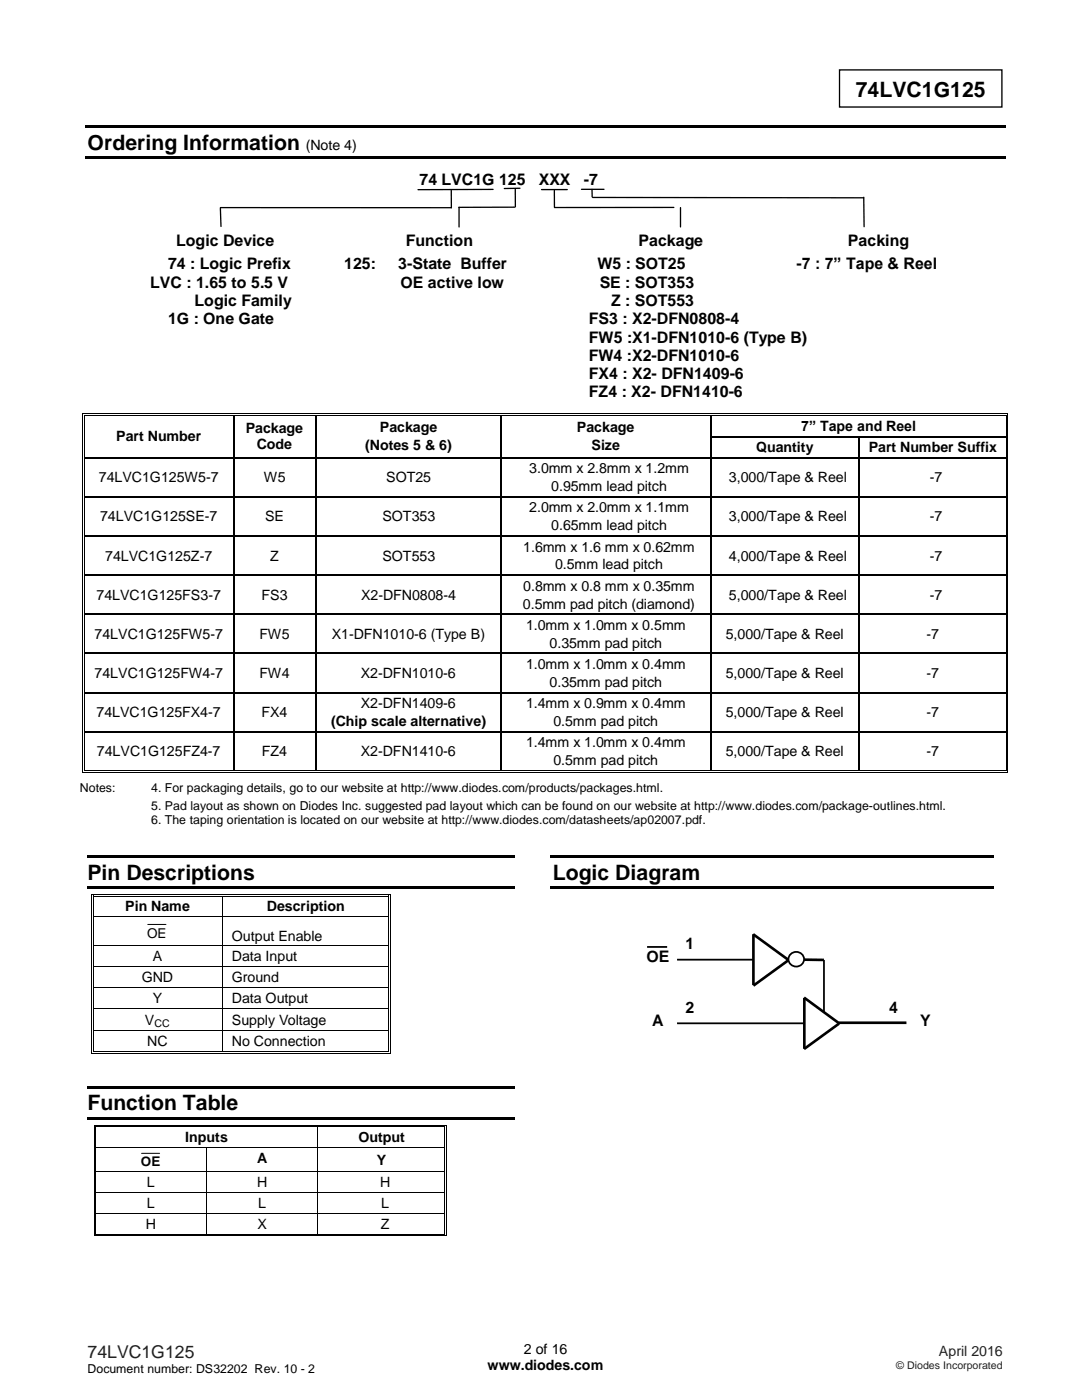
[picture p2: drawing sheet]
<svg xmlns="http://www.w3.org/2000/svg" width="216mm" height="279mm" viewBox="0 0 216 279" stroke-linecap="round" stroke-linejoin="round" font-family="sans-serif">
<g fill="none" stroke="#000" stroke-width=".26">
<path d="M167.5 14h32.4v7.4h-32.4zM90 38l.1 3.5M98.4 37.8l-15 .1M102.8 37.8v3.5M103.8 37.6h-3.2M108.1 37.8h5.1M110.6 37.9v3.4M116 37.8h4.5M118.1 37.8l.1 1.5M118.3 39.4l54 .1M172.3 39.4l.1 5.8M44 41.6l.1 3.6"/>
<path d="M44 41.4l46 .1M91.6 41.4v3.9M102.7 41.3l-11.2 .1M134.5 41.4h-23.9M135.8 41.4v3.9"/>
</g>
<g fill="#000">
<path d="M17 25.1h183.6v.5h-183.6z" fill-rule="evenodd"/>
<path d="M17 31.2h183.6v.5h-183.6z" fill-rule="evenodd"/>
<path d="M16.5 82.5h.1v.6h-.1z" fill-rule="evenodd"/>
<path d="M16.5 82.5h.5v.2h-.5z" fill-rule="evenodd"/>
<path d="M16.5 87h.1v.3h-.1z" fill-rule="evenodd"/>
<path d="M16.5 91.2h.1v.2h-.1z" fill-rule="evenodd"/>
<path d="M16.5 99h.1v.3h-.1z" fill-rule="evenodd"/>
<path d="M16.8 82.9h.2v.2h-.2z" fill-rule="evenodd"/>
<path d="M16.8 82.9h.2v.1h-.2z" fill-rule="evenodd"/>
<path d="M16.8 87h.2v.3h-.2z" fill-rule="evenodd"/>
<path d="M16.8 91.2h.2v.2h-.2z" fill-rule="evenodd"/>
<path d="M16.8 99h.2v.3h-.2z" fill-rule="evenodd"/>
<path d="M46.5 83l.2 .1z" fill-rule="evenodd"/>
<path d="M46.5 82.5h.5v.2h-.5z" fill-rule="evenodd"/>
<path d="M46.5 82.9h.5v.1h-.5z" fill-rule="evenodd"/>
<path d="M46.5 87h.2v.3h-.2z" fill-rule="evenodd"/>
<path d="M46.5 91.2h.2v.2h-.2z" fill-rule="evenodd"/>
<path d="M46.5 99h.2v.3h-.2z" fill-rule="evenodd"/>
<path d="M62.9 83l.2 .1z" fill-rule="evenodd"/>
<path d="M62.9 82.5h.5v.2h-.5z" fill-rule="evenodd"/>
<path d="M62.9 82.9h.5v.1h-.5z" fill-rule="evenodd"/>
<path d="M62.9 87h.2v.3h-.2z" fill-rule="evenodd"/>
<path d="M62.9 91.2h.2v.2h-.2z" fill-rule="evenodd"/>
<path d="M62.9 99h.2v.3h-.2z" fill-rule="evenodd"/>
<path d="M99.9 83l.3 .1z" fill-rule="evenodd"/>
<path d="M99.9 82.5h.5v.2h-.5z" fill-rule="evenodd"/>
<path d="M99.9 82.9h.5v.1h-.5z" fill-rule="evenodd"/>
<path d="M99.9 87h.3v.3h-.3z" fill-rule="evenodd"/>
<path d="M99.9 91.2h.3v.2h-.3z" fill-rule="evenodd"/>
<path d="M99.9 99h.3v.3h-.3z" fill-rule="evenodd"/>
<path d="M141.7 83l.2 .1z" fill-rule="evenodd"/>
<path d="M141.7 82.5h.5v.2h-.5z" fill-rule="evenodd"/>
<path d="M141.7 82.9h.5v.1h-.5z" fill-rule="evenodd"/>
<path d="M141.7 87h.2v.3h-.2z" fill-rule="evenodd"/>
<path d="M141.7 91.2h.2v.2h-.2z" fill-rule="evenodd"/>
<path d="M141.7 99h.2v.3h-.2z" fill-rule="evenodd"/>
<path d="M171.2 87h.3v.3h-.3z" fill-rule="evenodd"/>
<path d="M171.2 91.2h.3v.2h-.3z" fill-rule="evenodd"/>
<path d="M171.2 99h.3v.3h-.3z" fill-rule="evenodd"/>
<path d="M200.7 82.5h.5v.2h-.5z" fill-rule="evenodd"/>
<path d="M200.7 82.9h.1v.2h-.1z" fill-rule="evenodd"/>
<path d="M200.7 82.9h.1v.1h-.1z" fill-rule="evenodd"/>
<path d="M200.7 87h.1v.3h-.1z" fill-rule="evenodd"/>
<path d="M200.7 91.2h.1v.2h-.1z" fill-rule="evenodd"/>
<path d="M200.7 99h.1v.3h-.1z" fill-rule="evenodd"/>
<path d="M201 82.5h.2v.6h-.2z" fill-rule="evenodd"/>
<path d="M201 87h.2v.3h-.2z" fill-rule="evenodd"/>
<path d="M201 91.2h.2v.2h-.2z" fill-rule="evenodd"/>
<path d="M201 99h.2v.3h-.2z" fill-rule="evenodd"/>
<path d="M16.5 106.9h.1v.2h-.1z" fill-rule="evenodd"/>
<path d="M16.5 114.7h.1v.2h-.1z" fill-rule="evenodd"/>
<path d="M16.8 106.9h.2v.2h-.2z" fill-rule="evenodd"/>
<path d="M16.8 114.7h.2v.2h-.2z" fill-rule="evenodd"/>
<path d="M46.5 106.9h.2v.2h-.2z" fill-rule="evenodd"/>
<path d="M46.5 114.7h.2v.2h-.2z" fill-rule="evenodd"/>
<path d="M62.9 106.9h.2v.2h-.2z" fill-rule="evenodd"/>
<path d="M62.9 114.7h.2v.2h-.2z" fill-rule="evenodd"/>
<path d="M99.9 106.9h.3v.2h-.3z" fill-rule="evenodd"/>
<path d="M99.9 114.7h.3v.2h-.3z" fill-rule="evenodd"/>
<path d="M141.7 106.9h.2v.2h-.2z" fill-rule="evenodd"/>
<path d="M141.7 114.7h.2v.2h-.2z" fill-rule="evenodd"/>
<path d="M171.2 106.9h.3v.2h-.3z" fill-rule="evenodd"/>
<path d="M171.2 114.7h.3v.2h-.3z" fill-rule="evenodd"/>
<path d="M200.7 106.9h.1v.2h-.1z" fill-rule="evenodd"/>
<path d="M200.7 114.7h.1v.2h-.1z" fill-rule="evenodd"/>
<path d="M201 106.9h.2v.2h-.2z" fill-rule="evenodd"/>
<path d="M201 114.7h.2v.2h-.2z" fill-rule="evenodd"/>
<path d="M16.5 122.5h.1v.2h-.1z" fill-rule="evenodd"/>
<path d="M16.5 130.3h.1v.2h-.1z" fill-rule="evenodd"/>
<path d="M16.5 138.1h.1v.3h-.1z" fill-rule="evenodd"/>
<path d="M16.8 122.5h.2v.2h-.2z" fill-rule="evenodd"/>
<path d="M16.8 130.3h.2v.2h-.2z" fill-rule="evenodd"/>
<path d="M16.8 138.1h.2v.3h-.2z" fill-rule="evenodd"/>
<path d="M46.5 122.5h.2v.2h-.2z" fill-rule="evenodd"/>
<path d="M46.5 130.3h.2v.2h-.2z" fill-rule="evenodd"/>
<path d="M46.5 138.1h.2v.3h-.2z" fill-rule="evenodd"/>
<path d="M62.9 122.5h.2v.2h-.2z" fill-rule="evenodd"/>
<path d="M62.9 130.3h.2v.2h-.2z" fill-rule="evenodd"/>
<path d="M62.9 138.1h.2v.3h-.2z" fill-rule="evenodd"/>
<path d="M99.9 122.5h.3v.2h-.3z" fill-rule="evenodd"/>
<path d="M99.9 130.3h.3v.2h-.3z" fill-rule="evenodd"/>
<path d="M99.9 138.1h.3v.3h-.3z" fill-rule="evenodd"/>
<path d="M141.7 122.5h.2v.2h-.2z" fill-rule="evenodd"/>
<path d="M141.7 130.3h.2v.2h-.2z" fill-rule="evenodd"/>
<path d="M141.7 138.1h.2v.3h-.2z" fill-rule="evenodd"/>
<path d="M171.2 122.5h.3v.2h-.3z" fill-rule="evenodd"/>
<path d="M171.2 130.3h.3v.2h-.3z" fill-rule="evenodd"/>
<path d="M171.2 138.1h.3v.3h-.3z" fill-rule="evenodd"/>
<path d="M200.7 122.5h.1v.2h-.1z" fill-rule="evenodd"/>
<path d="M200.7 130.3h.1v.2h-.1z" fill-rule="evenodd"/>
<path d="M200.7 138.1h.1v.3h-.1z" fill-rule="evenodd"/>
<path d="M201 122.5h.2v.2h-.2z" fill-rule="evenodd"/>
<path d="M201 130.3h.2v.2h-.2z" fill-rule="evenodd"/>
<path d="M201 138.1h.2v.3h-.2z" fill-rule="evenodd"/>
<path d="M16.5 145.9h.1v.3h-.1z" fill-rule="evenodd"/>
<path d="M16.5 153.8h.1v.5h-.1z" fill-rule="evenodd"/>
<path d="M16.5 154.1h.5v.2h-.5z" fill-rule="evenodd"/>
<path d="M16.8 145.9h.2v.3h-.2z" fill-rule="evenodd"/>
<path d="M16.8 153.8h.2v.1h-.2z" fill-rule="evenodd"/>
<path d="M16.8 153.8h.2v.1h-.2z" fill-rule="evenodd"/>
<path d="M46.5 145.9h.2v.3h-.2z" fill-rule="evenodd"/>
<path d="M46.5 153.8h.5v.1h-.5z" fill-rule="evenodd"/>
<path d="M46.5 154.1h.5v.2h-.5z" fill-rule="evenodd"/>
<path d="M62.9 145.9h.2v.3h-.2z" fill-rule="evenodd"/>
<path d="M62.9 153.8h.5v.1h-.5z" fill-rule="evenodd"/>
<path d="M62.9 154.1h.5v.2h-.5z" fill-rule="evenodd"/>
<path d="M99.9 145.9h.3v.3h-.3z" fill-rule="evenodd"/>
<path d="M99.9 153.8h.5v.1h-.5z" fill-rule="evenodd"/>
<path d="M99.9 154.1h.5v.2h-.5z" fill-rule="evenodd"/>
<path d="M141.7 145.9h.2v.3h-.2z" fill-rule="evenodd"/>
<path d="M141.7 153.8h.5v.1h-.5z" fill-rule="evenodd"/>
<path d="M141.7 154.1h.5v.2h-.5z" fill-rule="evenodd"/>
<path d="M171.2 145.9h.3v.3h-.3z" fill-rule="evenodd"/>
<path d="M171.2 153.8h.5v.1h-.5z" fill-rule="evenodd"/>
<path d="M171.2 154.1h.5v.2h-.5z" fill-rule="evenodd"/>
<path d="M200.7 145.9h.1v.3h-.1z" fill-rule="evenodd"/>
<path d="M200.7 154.1h.5v.2h-.5z" fill-rule="evenodd"/>
<path d="M200.7 153.8h.1v.1h-.1z" fill-rule="evenodd"/>
<path d="M200.7 153.8h.1v.1h-.1z" fill-rule="evenodd"/>
<path d="M201 145.9h.2v.3h-.2z" fill-rule="evenodd"/>
<path d="M201 153.8h.2v.5h-.2z" fill-rule="evenodd"/>
<path d="M17.4 170.7h85.3v.5h-85.3z" fill-rule="evenodd"/>
<path d="M17.4 176.9h85.3v.5h-85.3z" fill-rule="evenodd"/>
<path d="M18.2 178.4h.2v.6h-.2z" fill-rule="evenodd"/>
<path d="M18.2 178.4h.5v.2h-.5z" fill-rule="evenodd"/>
<path d="M18.5 178.8h.2v.2h-.2z" fill-rule="evenodd"/>
<path d="M18.5 178.8h.2v.1h-.2z" fill-rule="evenodd"/>
<path d="M44.3 178.9l.2 .1z" fill-rule="evenodd"/>
<path d="M44.3 178.4h.5v.2h-.5z" fill-rule="evenodd"/>
<path d="M44.3 178.8h.5v.1h-.5z" fill-rule="evenodd"/>
<path d="M77.4 178.4h.6v.2h-.6z" fill-rule="evenodd"/>
<path d="M77.4 178.8h.2v.2h-.2z" fill-rule="evenodd"/>
<path d="M77.4 178.8h.2v.1h-.2z" fill-rule="evenodd"/>
<path d="M77.8 178.4h.2v.6h-.2z" fill-rule="evenodd"/>
<path d="M109.8 170.7h88.5v.5h-88.5z" fill-rule="evenodd"/>
<path d="M109.8 176.9h88.5v.5h-88.5z" fill-rule="evenodd"/>
<path d="M18.2 182.9h.2v.2h-.2z" fill-rule="evenodd"/>
<path d="M18.2 188.7h.2v.2h-.2z" fill-rule="evenodd"/>
<path d="M18.2 192.9h.2v.1h-.2z" fill-rule="evenodd"/>
<path d="M18.2 197h.2v.1h-.2z" fill-rule="evenodd"/>
<path d="M18.5 182.9h.2v.2h-.2z" fill-rule="evenodd"/>
<path d="M18.5 188.7h.2v.2h-.2z" fill-rule="evenodd"/>
<path d="M18.5 192.9h.2v.1h-.2z" fill-rule="evenodd"/>
<path d="M18.5 197h.2v.1h-.2z" fill-rule="evenodd"/>
<path d="M44.3 182.9h.2v.2h-.2z" fill-rule="evenodd"/>
<path d="M44.3 188.7h.2v.2h-.2z" fill-rule="evenodd"/>
<path d="M44.3 192.9h.2v.1h-.2z" fill-rule="evenodd"/>
<path d="M44.3 197h.2v.1h-.2z" fill-rule="evenodd"/>
<path d="M77.4 182.9h.2v.2h-.2z" fill-rule="evenodd"/>
<path d="M77.4 188.7h.2v.2h-.2z" fill-rule="evenodd"/>
<path d="M77.4 192.9h.2v.1h-.2z" fill-rule="evenodd"/>
<path d="M77.4 197h.2v.1h-.2z" fill-rule="evenodd"/>
<path d="M77.8 182.9h.2v.2h-.2z" fill-rule="evenodd"/>
<path d="M77.8 188.7h.2v.2h-.2z" fill-rule="evenodd"/>
<path d="M77.8 192.9h.2v.1h-.2z" fill-rule="evenodd"/>
<path d="M77.8 197h.2v.1h-.2z" fill-rule="evenodd"/>
<path d="M17.4 216.8h85.3v.5h-85.3z" fill-rule="evenodd"/>
<path d="M18.2 201.1h.2v.2h-.2z" fill-rule="evenodd"/>
<path d="M18.2 205.6h.2v.2h-.2z" fill-rule="evenodd"/>
<path d="M18.2 209.8h.2v.5h-.2z" fill-rule="evenodd"/>
<path d="M18.2 210.1h.5v.2h-.5z" fill-rule="evenodd"/>
<path d="M18.5 201.1h.2v.2h-.2z" fill-rule="evenodd"/>
<path d="M18.5 205.6h.2v.2h-.2z" fill-rule="evenodd"/>
<path d="M18.5 209.8h.2v.2h-.2z" fill-rule="evenodd"/>
<path d="M18.5 209.8h.2v.2h-.2z" fill-rule="evenodd"/>
<path d="M44.3 201.1h.2v.2h-.2z" fill-rule="evenodd"/>
<path d="M44.3 205.6h.2v.2h-.2z" fill-rule="evenodd"/>
<path d="M44.3 209.8h.5v.2h-.5z" fill-rule="evenodd"/>
<path d="M44.3 210.1h.5v.2h-.5z" fill-rule="evenodd"/>
<path d="M77.4 201.1h.2v.2h-.2z" fill-rule="evenodd"/>
<path d="M77.4 205.6h.2v.2h-.2z" fill-rule="evenodd"/>
<path d="M77.4 210.1h.6v.2h-.6z" fill-rule="evenodd"/>
<path d="M77.4 209.8h.2v.2h-.2z" fill-rule="evenodd"/>
<path d="M77.4 209.8h.2v.2h-.2z" fill-rule="evenodd"/>
<path d="M77.8 201.1h.2v.2h-.2z" fill-rule="evenodd"/>
<path d="M77.8 205.6h.2v.2h-.2z" fill-rule="evenodd"/>
<path d="M77.8 209.8h.2v.5h-.2z" fill-rule="evenodd"/>
<path d="M17.4 222.9h85.3v.5h-85.3z" fill-rule="evenodd"/>
<path d="M18.7 224.5h.2v.5h-.2z" fill-rule="evenodd"/>
<path d="M18.7 224.5h.5v.2h-.5z" fill-rule="evenodd"/>
<path d="M18.7 229h.2v.1h-.2z" fill-rule="evenodd"/>
<path d="M18.7 233.8h.2v.2h-.2z" fill-rule="evenodd"/>
<path d="M18.7 237.9h.2v.2h-.2z" fill-rule="evenodd"/>
<path d="M19 224.8h.2v.2h-.2z" fill-rule="evenodd"/>
<path d="M19 224.8h.2v.2h-.2z" fill-rule="evenodd"/>
<path d="M19 229h.2v.1h-.2z" fill-rule="evenodd"/>
<path d="M19 233.8h.2v.2h-.2z" fill-rule="evenodd"/>
<path d="M19 237.9h.2v.2h-.2z" fill-rule="evenodd"/>
<path d="M41.1 229h.2v.1h-.2z" fill-rule="evenodd"/>
<path d="M41.1 233.8h.2v.2h-.2z" fill-rule="evenodd"/>
<path d="M41.1 237.9h.2v.2h-.2z" fill-rule="evenodd"/>
<path d="M63.3 225h.2z" fill-rule="evenodd"/>
<path d="M63.3 224.5h.5v.2h-.5z" fill-rule="evenodd"/>
<path d="M63.3 224.8h.5v.2h-.5z" fill-rule="evenodd"/>
<path d="M63.3 229h.2v.1h-.2z" fill-rule="evenodd"/>
<path d="M63.3 233.8h.2v.2h-.2z" fill-rule="evenodd"/>
<path d="M63.3 237.9h.2v.2h-.2z" fill-rule="evenodd"/>
<path d="M88.6 224.5h.5v.2h-.5z" fill-rule="evenodd"/>
<path d="M88.6 224.8h.1v.2h-.1z" fill-rule="evenodd"/>
<path d="M88.6 224.8h.1v.2h-.1z" fill-rule="evenodd"/>
<path d="M88.6 229h.1v.1h-.1z" fill-rule="evenodd"/>
<path d="M88.6 233.8h.1v.2h-.1z" fill-rule="evenodd"/>
<path d="M88.6 237.9h.1v.2h-.1z" fill-rule="evenodd"/>
<path d="M88.9 224.5h.2v.5h-.2z" fill-rule="evenodd"/>
<path d="M88.9 229h.2v.1h-.2z" fill-rule="evenodd"/>
<path d="M88.9 233.8h.2v.2h-.2z" fill-rule="evenodd"/>
<path d="M88.9 237.9h.2v.2h-.2z" fill-rule="evenodd"/>
<path d="M18.7 242.1h.2v.1h-.2z" fill-rule="evenodd"/>
<path d="M18.7 246.2h.2v.5h-.2z" fill-rule="evenodd"/>
<path d="M18.7 246.5h.5v.2h-.5z" fill-rule="evenodd"/>
<path d="M19 242.1h.2v.1h-.2z" fill-rule="evenodd"/>
<path d="M19 246.2h.2v.2h-.2z" fill-rule="evenodd"/>
<path d="M19 246.2h.2v.2h-.2z" fill-rule="evenodd"/>
<path d="M41.1 242.1h.2v.1h-.2z" fill-rule="evenodd"/>
<path d="M41.1 246.2h.5v.2h-.5z" fill-rule="evenodd"/>
<path d="M41.1 246.5h.5v.2h-.5z" fill-rule="evenodd"/>
<path d="M63.3 242.1h.2v.1h-.2z" fill-rule="evenodd"/>
<path d="M63.3 246.2h.5v.2h-.5z" fill-rule="evenodd"/>
<path d="M63.3 246.5h.5v.2h-.5z" fill-rule="evenodd"/>
<path d="M88.6 242.1h.1v.1h-.1z" fill-rule="evenodd"/>
<path d="M88.6 246.5h.5v.2h-.5z" fill-rule="evenodd"/>
<path d="M88.6 246.2h.1v.2h-.1z" fill-rule="evenodd"/>
<path d="M88.6 246.2h.1v.2h-.1z" fill-rule="evenodd"/>
<path d="M88.9 242.1h.2v.1h-.2z" fill-rule="evenodd"/>
<path d="M88.9 246.2h.2v.5h-.2z" fill-rule="evenodd"/>
</g>
<g fill="none" stroke="#000" stroke-width=".2">
<path d="M16.6 83.1v3.9M16.6 87.3v3.9M16.6 91.4v7.6M16.6 99.3v7.6M16.9 83.1v3.9M16.9 87.3v3.9M16.9 91.4v7.6M16.9 99.3v7.6M17 82.6h29.5M17 82.9h29.5M47 82.6h15.9M47 82.9h15.9"/>
<path d="M63.4 82.6h36.5M63.4 82.9h36.5M100.4 82.6h41.3M100.4 82.9h41.3M142.2 82.6h58.4M142.2 82.9h58.4M200.7 83.1v3.9M200.7 87.3v3.9M200.7 91.4v7.6M200.7 99.3v7.6M201.1 83.1v3.9M201.1 87.3v3.9"/>
<path d="M201.1 91.4v7.6M201.1 99.3v7.6M16.6 107.1v7.6M16.6 114.9v7.6M16.9 107.1v7.6M16.9 114.9v7.6M200.7 107.1v7.6M200.7 114.9v7.6M201.1 107.1v7.6M201.1 114.9v7.6M16.6 122.7v7.6M16.6 130.5v7.6"/>
<path d="M16.6 138.4v7.5M16.9 122.7v7.6M16.9 130.5v7.6M16.9 138.4v7.5M200.7 122.7v7.6M200.7 130.5v7.6M200.7 138.4v7.5M201.1 122.7v7.6M201.1 130.5v7.6M201.1 138.4v7.5M16.6 146.2v7.6M16.9 146.2v7.6"/>
<path d="M17 154.2h29.5M17 153.9h29.5M47 154.2h15.9M47 153.9h15.9M63.4 154.2h36.5M63.4 153.9h36.5M100.4 154.2h41.3M100.4 153.9h41.3M142.2 154.2h29M142.2 153.9h29M171.7 154.2h29M171.7 153.9h29"/>
<path d="M200.7 146.2v7.6M201.1 146.2v7.6M18.3 179v3.9M18.6 179v3.9M18.7 178.5h25.6M18.7 178.8h25.6M44.4 179v3.9M44.8 178.5h32.6M44.8 178.8h32.6M77.5 179v3.9M77.9 179v3.9M18.3 183.1v5.6"/>
<path d="M18.3 188.9v4M18.3 193v4M18.3 197.1v4M18.6 183.1v5.6M18.6 188.9v4M18.6 193v4M18.6 197.1v4M18.7 183h25.6M18.7 188.8h25.6M18.7 192.9h25.6M18.7 197h25.6M29.5 184.5h3.6"/>
<path d="M44.4 183.1v5.6M44.4 188.9v4M44.4 193v4M44.4 197.1v4M44.5 183h32.9M44.5 188.8h32.9M44.5 192.9h32.9M44.5 197h32.9M77.5 183.1v5.6M77.5 188.9v4M77.5 193v4M77.5 197.1v4"/>
<path d="M77.9 183.1v5.6M77.9 188.9v4M77.9 193v4M77.9 197.1v4M18.3 201.3v4.3M18.3 205.8v4M18.6 201.3v4.3M18.6 205.8v4M18.7 201.2h25.6M18.7 205.7h25.6M18.7 210.2h25.6M18.7 209.9h25.6"/>
<path d="M44.4 201.3v4.3M44.4 205.8v4M44.5 201.2h32.9M44.5 205.7h32.9M44.8 210.2h32.6M44.8 209.9h32.6M77.5 201.3v4.3M77.5 205.8v4M77.9 201.3v4.3M77.9 205.8v4M18.8 225v4M18.8 229.1v4.7"/>
<path d="M18.8 234v3.9M18.8 238.1v4M19.1 225v4M19.1 229.1v4.7M19.1 234v3.9M19.1 238.1v4M19.2 224.6h44.1M19.2 224.9h44.1M19.2 229.1h21.9M19.2 233.9h21.9M19.2 238h21.9M28.2 230.2h3.7"/>
<path d="M41.2 229.1v4.7M41.2 234v3.9M41.2 238.1v4M41.3 229.1h22M41.3 233.9h22M41.3 238h22M63.4 225v4M63.4 229.1v4.7M63.4 234v3.9M63.4 238.1v4M63.5 229.1h25.1M63.5 233.9h25.1"/>
<path d="M63.5 238h25.1M63.8 224.6h24.8M63.8 224.9h24.8M88.7 225v4M88.7 229.1v4.7M88.7 234v3.9M88.7 238.1v4M89 225v4M89 229.1v4.7M89 234v3.9M89 238.1v4M18.8 242.2v4"/>
<path d="M19.1 242.2v4M19.2 242.1h21.9M19.2 246.6h21.9M19.2 246.3h21.9M41.2 242.2v4M41.3 242.1h22M41.6 246.6h21.7M41.6 246.3h21.7M63.4 242.2v4M63.5 242.1h25.1M63.8 246.6h24.8M63.8 246.3h24.8"/>
<path d="M88.7 242.2v4M89 242.2v4"/>
</g>
<g fill="none" stroke="#000" stroke-width=".25">
<path d="M17 91.3h29.5M17 99.2h29.5M46.6 83.1v3.9M46.6 87.3v3.9M46.6 91.4v7.6M46.6 99.3v7.6M46.7 91.3h16.2M46.7 99.2h16.2M63 83.1v3.9M63 87.3v3.9M63 91.4v7.6M63 99.3v7.6"/>
<path d="M63.1 91.3h36.8M63.1 99.2h36.8M100.1 83.1v3.9M100.1 87.3v3.9M100.1 91.4v7.6M100.1 99.3v7.6M100.2 91.3h41.5M100.2 99.2h41.5M141.8 83.1v3.9M141.8 87.3v3.9M141.8 91.4v7.6M141.8 99.3v7.6"/>
<path d="M141.9 87.1h29.3M141.9 91.3h29.3M141.9 99.2h29.3M171.4 87.3v3.9M171.4 91.4v7.6M171.4 99.3v7.6M171.5 87.1h29.2M171.5 91.3h29.2M171.5 99.2h29.2M17 107h29.5M17 114.8h29.5M46.6 107.1v7.6"/>
<path d="M46.6 114.9v7.6M46.7 107h16.2M46.7 114.8h16.2M63 107.1v7.6M63 114.9v7.6M63.1 107h36.8M63.1 114.8h36.8M100.1 107.1v7.6M100.1 114.9v7.6M100.2 107h41.5M100.2 114.8h41.5M141.8 107.1v7.6"/>
<path d="M141.8 114.9v7.6M141.9 107h29.3M141.9 114.8h29.3M171.4 107.1v7.6M171.4 114.9v7.6M171.5 107h29.2M171.5 114.8h29.2M17 122.6h29.5M17 130.4h29.5M17 138.2h29.5M46.6 122.7v7.6M46.6 130.5v7.6"/>
<path d="M46.6 138.4v7.5M46.7 122.6h16.2M46.7 130.4h16.2M46.7 138.2h16.2M63 122.7v7.6M63 130.5v7.6M63 138.4v7.5M63.1 122.6h36.8M63.1 130.4h36.8M63.1 138.2h36.8M100.1 122.7v7.6M100.1 130.5v7.6"/>
<path d="M100.1 138.4v7.5M100.2 122.6h41.5M100.2 130.4h41.5M100.2 138.2h41.5M141.8 122.7v7.6M141.8 130.5v7.6M141.8 138.4v7.5M141.9 122.6h29.3M141.9 130.4h29.3M141.9 138.2h29.3M171.4 122.7v7.6M171.4 130.5v7.6"/>
<path d="M171.4 138.4v7.5M171.5 122.6h29.2M171.5 130.4h29.2M171.5 138.2h29.2M17 146h29.5M46.6 146.2v7.6M46.7 146h16.2M63 146.2v7.6M63.1 146h36.8M100.1 146.2v7.6M100.2 146h41.5M141.8 146.2v7.6"/>
<path d="M141.9 146h29.3M171.4 146.2v7.6M171.5 146h29.2"/>
</g>
<path d="M150.3 186.4l7 5.2M150.3 186.4v10.2M157.3 191.6l-7 5.1M160.4 199.1l7 5.1M160.4 191.5l4 .1M160.5 199.1v10.2M167.3 204.1h13.6M167.4 204.3l-7 5.1" fill="none" stroke="#000" stroke-width=".53"/>
<path d="M129.1 189h4M135.1 191.5h15.2M164.4 191.6v10.3M135.1 204.2h25.4" fill="none" stroke="#000" stroke-width=".35"/>
<path d="M157.6 190.6a1.54 1.54 0 0 1 2.3-.3 1.54 1.54 0 0 1 0 2.3 1.54 1.54 0 0 1-2.3-.3 1.39 1.39 0 0 1 0-1.7z" fill-rule="evenodd" fill="#fff"/>
<path d="M157.6 190.6a1.54 1.54 0 0 1 2.3-.3 1.54 1.54 0 0 1 0 2.3 1.54 1.54 0 0 1-2.3-.3 1.39 1.39 0 0 1 0-1.7z" fill="none" stroke="#000" stroke-width=".35"/>
<g font-size="4.2">
<text x="170.8" y="19.3">74LVC1G125</text>
<text x="17.5" y="29.9">Ordering Information</text>
<text x="17.4" y="175.5">Pin Descriptions</text>
<text x="110.3" y="175.5">Logic Diagram</text>
<text x="17.4" y="221.6">Function Table</text>
</g>
<text font-size="3.5" fill="#231f20" x="17.5" y="270.9">74LVC1G125</text>
<g font-size="3.2">
<text x="83.7" y="37">74 LVC1G 125</text>
<text x="107.5" y="37">XXX</text>
<text x="116.5" y="37">-7</text>
<text x="33.5" y="53.8">74 : Logic Prefix</text>
<text x="35.1" y="49">Logic Device</text>
<text x="68.7" y="53.8">125:</text>
<text x="79.5" y="53.8">3-State Buffer</text>
<text x="81" y="49">Function</text>
<text x="119.2" y="53.8">W5 : SOT25</text>
<text x="127.4" y="49">Package</text>
<text x="158.9" y="53.8">-7 : 7” Tape &amp; Reel</text>
<text x="169.2" y="49">Packing</text>
<text x="30" y="57.4">LVC : 1.65 to 5.5 V</text>
<text x="79.9" y="57.4">OE active low</text>
<text x="119.7" y="57.4">SE : SOT353</text>
<text x="33.5" y="64.7">1G : One Gate</text>
<text x="38.8" y="61.1">Logic Family</text>
<text x="117.5" y="64.7">FS3 : X2-DFN0808-4</text>
<text x="121.9" y="61.1">Z : SOT553</text>
<text x="117.5" y="68.4">FW5 :X1-DFN1010-6 (Type B)</text>
<text x="117.5" y="72">FW4 :X2-DFN1010-6</text>
<text x="117.5" y="75.7">FX4 : X2- DFN1409-6</text>
<text x="117.5" y="79.3">FZ4 : X2- DFN1410-6</text>
<text x="136.8" y="189.5">1</text>
<text x="129" y="192">OE</text>
<text x="136.8" y="202.2">2</text>
<text x="177.4" y="202.2">4</text>
<text x="130.2" y="204.7">A</text>
<text x="183.6" y="204.7">Y</text>
</g>
<g font-size="2.8">
<text x="61" y="29.9">(Note 4)</text>
<text x="23.2" y="88.1">Part Number</text>
<text x="49" y="86.4">Package</text>
<text x="51.2" y="89.7">Code</text>
<text x="72.9" y="89.8">(Notes 5 &amp; 6)</text>
<text x="75.8" y="86.3">Package</text>
<text x="115.1" y="86.3">Package</text>
<text x="118.1" y="89.8">Size</text>
<text x="159.9" y="86">7” Tape and Reel</text>
<text x="105.6" y="94.5">3.0mm x 2.8mm x 1.2mm</text>
<text x="150.9" y="90.2">Quantity</text>
<text x="173.3" y="90.2">Part Number Suffix</text>
<text x="19.7" y="96.2">74LVC1G125W5-7</text>
<text x="52.7" y="96.2">W5</text>
<text x="77.1" y="96.2">SOT25</text>
<text x="110" y="98">0.95mm lead pitch</text>
<text x="145.4" y="96.2">3,000/Tape &amp; Reel</text>
<text x="185.5" y="96.2">-7</text>
<text x="20" y="104.1">74LVC1G125SE-7</text>
<text x="52.9" y="104.1">SE</text>
<text x="76.3" y="104.1">SOT353</text>
<text x="105.6" y="102.3">2.0mm x 2.0mm x 1.1mm</text>
<text x="110" y="105.9">0.65mm lead pitch</text>
<text x="145.4" y="104.1">3,000/Tape &amp; Reel</text>
<text x="185.5" y="104.1">-7</text>
<text x="21" y="111.9">74LVC1G125Z-7</text>
<text x="53.9" y="111.9">Z</text>
<text x="76.3" y="111.9">SOT553</text>
<text x="104.4" y="110.1">1.6mm x 1.6 mm x 0.62mm</text>
<text x="110.8" y="113.6">0.5mm lead pitch</text>
<text x="145.4" y="111.9">4,000/Tape &amp; Reel</text>
<text x="185.5" y="111.9">-7</text>
<text x="19.3" y="119.7">74LVC1G125FS3-7</text>
<text x="52.2" y="119.7">FS3</text>
<text x="72.1" y="119.7">X2-DFN0808-4</text>
<text x="104.4" y="117.9">0.8mm x 0.8 mm x 0.35mm</text>
<text x="145.4" y="119.7">5,000/Tape &amp; Reel</text>
<text x="185.5" y="119.7">-7</text>
<text x="104.3" y="121.5">0.5mm pad pitch (diamond)</text>
<text x="105" y="125.7">1.0mm x 1.0mm x 0.5mm</text>
<text x="18.9" y="127.5">74LVC1G125FW5-7</text>
<text x="51.8" y="127.5">FW5</text>
<text x="66.2" y="127.5">X1-DFN1010-6 (Type B)</text>
<text x="109.7" y="129.3">0.35mm pad pitch</text>
<text x="144.8" y="127.5">5,000/Tape &amp; Reel</text>
<text x="184.9" y="127.5">-7</text>
<text x="18.9" y="135.3">74LVC1G125FW4-7</text>
<text x="51.8" y="135.3">FW4</text>
<text x="72" y="135.3">X2-DFN1010-6</text>
<text x="105" y="133.5">1.0mm x 1.0mm x 0.4mm</text>
<text x="109.7" y="137.1">0.35mm pad pitch</text>
<text x="144.8" y="135.3">5,000/Tape &amp; Reel</text>
<text x="184.9" y="135.3">-7</text>
<text x="19.3" y="143.1">74LVC1G125FX4-7</text>
<text x="52.2" y="143.1">FX4</text>
<text x="72" y="141.3">X2-DFN1409-6</text>
<text x="105" y="141.3">1.4mm x 0.9mm x 0.4mm</text>
<text x="144.8" y="143.1">5,000/Tape &amp; Reel</text>
<text x="184.9" y="143.1">-7</text>
<text x="66" y="144.8">(Chip scale alternative)</text>
<text x="105" y="149.2">1.4mm x 1.0mm x 0.4mm</text>
<text x="110.4" y="144.9">0.5mm pad pitch</text>
<text x="19.3" y="150.9">74LVC1G125FZ4-7</text>
<text x="52.2" y="150.9">FZ4</text>
<text x="72" y="150.9">X2-DFN1410-6</text>
<text x="110.4" y="152.7">0.5mm pad pitch</text>
<text x="144.8" y="150.9">5,000/Tape &amp; Reel</text>
<text x="184.9" y="150.9">-7</text>
<text x="25" y="181.8">Pin Name</text>
<text x="53.3" y="181.8">Description</text>
<text x="30.5" y="191.8">A</text>
<text x="46.3" y="187.7">Output Enable</text>
<text x="46.3" y="191.8">Data Input</text>
<text x="28.3" y="196">GND</text>
<text x="46.3" y="196">Ground</text>
<text x="30.5" y="200.1">Y</text>
<text x="46.3" y="200.1">Data Output</text>
<text x="28.9" y="204.6">V</text>
<text x="29.4" y="208.8">NC</text>
<text x="46.3" y="204.6">Supply Voltage</text>
<text x="46.3" y="208.8">No Connection</text>
<text x="37" y="227.9">Inputs</text>
<text x="71.5" y="227.9">Output</text>
<text x="51.3" y="232.1">A</text>
<text x="75.2" y="232.4">Y</text>
<text x="29.3" y="236.9">L</text>
<text x="51.3" y="236.9">H</text>
<text x="75.8" y="236.9">H</text>
<text x="29.1" y="245.2">H</text>
<text x="29.3" y="241.1">L</text>
<text x="51.4" y="245.2">X</text>
<text x="51.5" y="241.1">L</text>
<text x="76" y="245.2">Z</text>
<text x="76" y="241.1">L</text>
<text x="97.3" y="273.5">www.diodes.com</text>
<text x="104.5" y="270.2">2 of 16</text>
</g>
<text font-size="2.8" fill="#231f20" x="187.4" y="270.6">April 2016</text>
<g font-size="2.7">
<text x="29.4" y="187.2">OE</text>
<text x="28.1" y="232.7">OE</text>
</g>
<g font-size="2.5">
<text x="16" y="158">Notes:</text>
<text x="30.2" y="158">4. For packaging details, go to our website at http://www.diodes.com/products/packages.html.</text>
<text x="30.2" y="161.7">5. Pad layout as shown on Diodes Inc. suggested pad layout which can be found on our website at http://www.diodes.com/package-outlines.html.</text>
<text x="30.2" y="164.5">6. The taping orientation is located on our website at http://www.diodes.com/datasheets/ap02007.pdf.</text>
<text x="17.5" y="274">Document number: DS32202 Rev. 10 - 2</text>
</g>
<text font-size="2.1" x="30.8" y="204.9">CC</text>
<text font-size="2.1" fill="#231f20" x="178.9" y="273.2">© Diodes Incorporated</text>
</svg>
